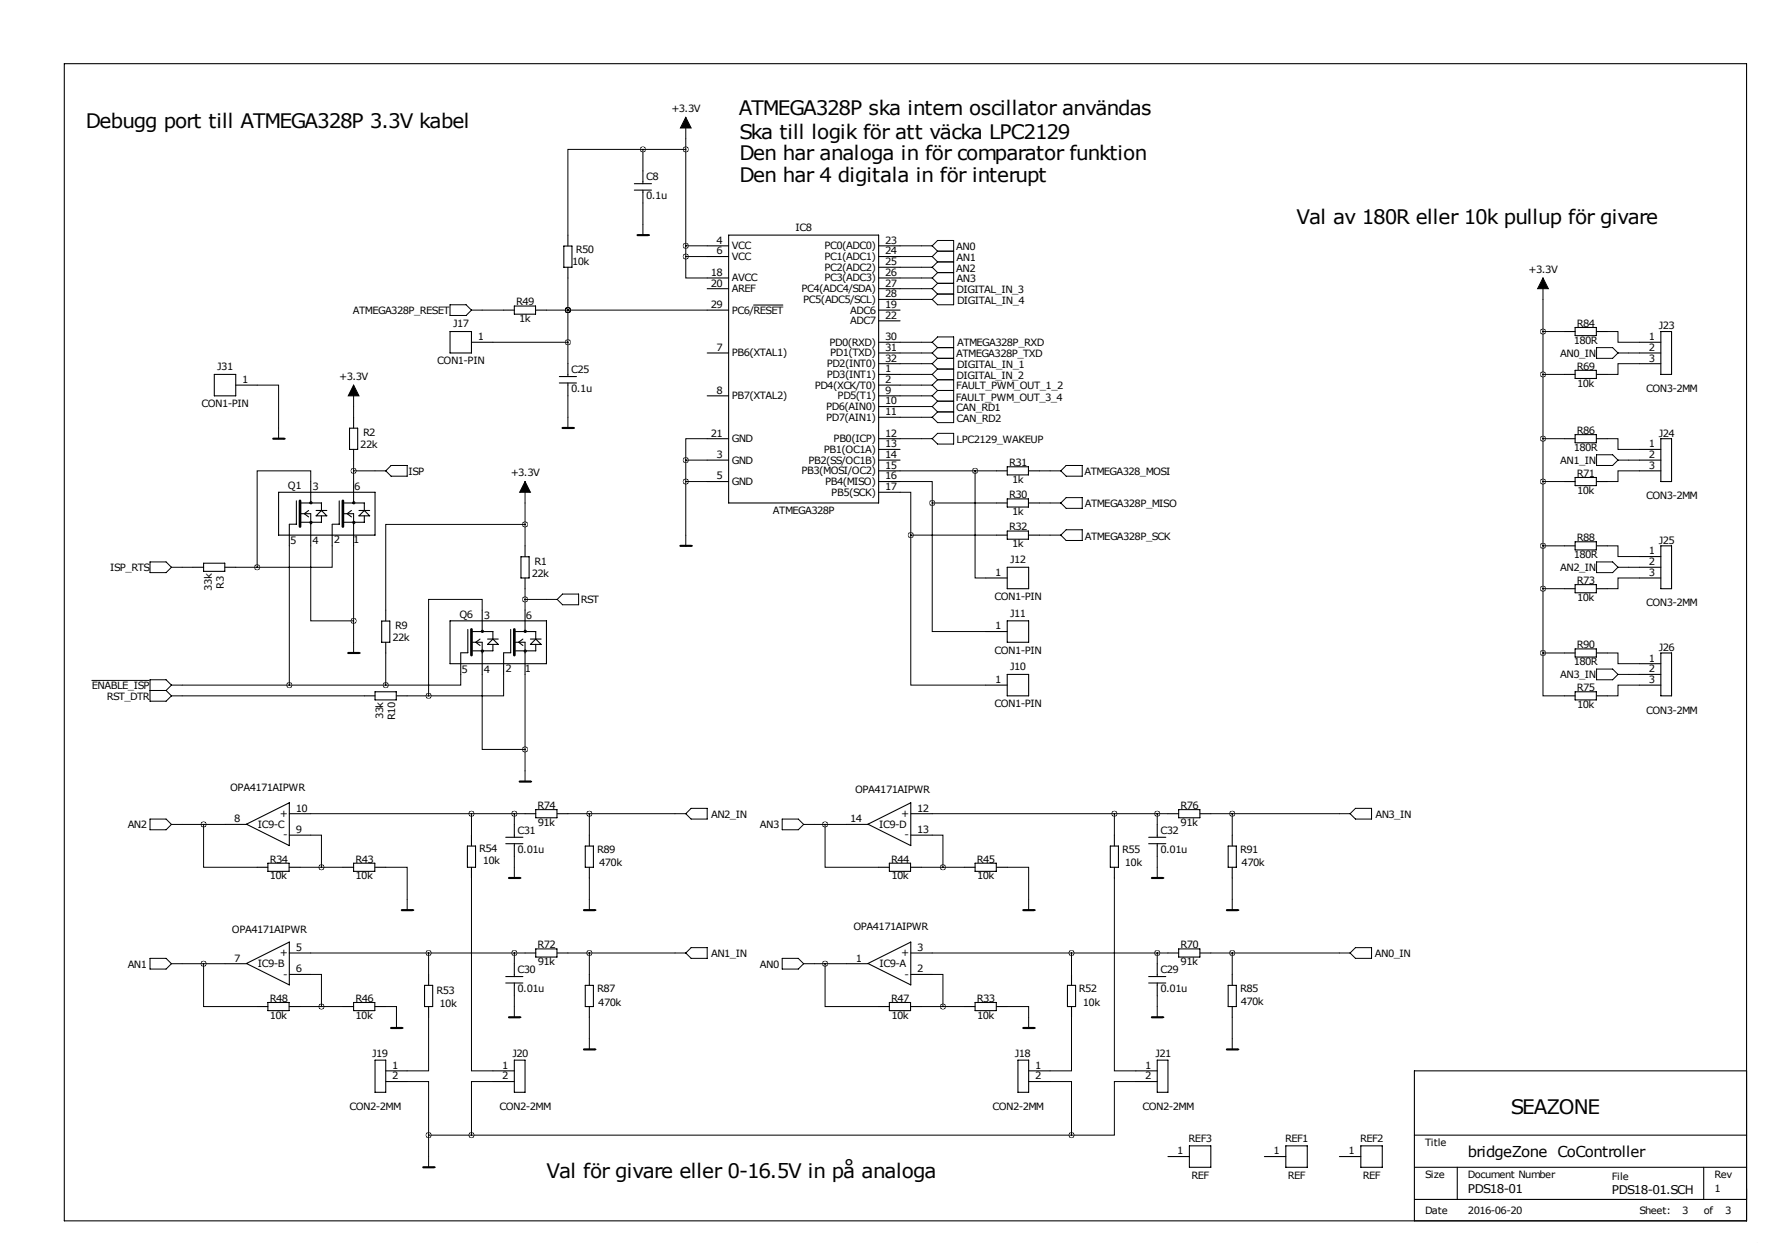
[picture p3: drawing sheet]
<svg xmlns="http://www.w3.org/2000/svg" width="419mm" height="297mm" viewBox="0 0 419 297" stroke-linecap="round" stroke-linejoin="round" font-family="sans-serif">
<g fill="none" stroke="#000" stroke-width=".25">
<path d="M15.2 15.1h398.8v274.3h-398.8zM133.7 58.3h1.9v5.1h-1.9zM134.6 55.7v2.6M150.4 43.5h4M150.4 45.1h4M152.4 40.5v3M152.4 45.1v3M167.6 58.3h5.1M172.7 55.7h35.6v63.5h-35.6zM208.3 58.3h5.1M106.7 78.6h5.1v5.1h-5.1zM119.4 73.5h2.5"/>
<path d="M121.9 72.6h5v1.9h-5zM127 73.5h2.5M134.6 63.4v2.5M167.6 60.8h5.1M167.6 65.9h5.1M167.6 68.4h5.1M167.6 73.5h5.1M178.6 72.3h7M208.3 60.8h5.1M208.3 65.9h5.1M208.3 68.4h5.1M208.3 73.5h5.1"/>
<path d="M208.3 63.4h5.1M208.3 71h5.1M208.3 76.1h5.1M370.8 78.6h2.6M373.4 77.6h5v2h-5zM378.5 78.6h2.5M393.7 78.6h2.5v10.2h-2.5zM50.8 88.8h5.1v5h-5.1zM55.9 91.3h5.1M83.8 98.9v2.6M111.8 81.1h5M132.6 89.3h4.1"/>
<path d="M132.6 90.8h4.1M134.6 86.2v3.1M134.6 90.8v3M167.6 83.7h5.1M167.6 93.8h5.1M208.3 83.7h5.1M208.3 93.8h5.1M208.3 81.1h5.1M208.3 86.2h5.1M208.3 88.8h5.1M208.3 91.3h5.1M208.3 96.4h5.1"/>
<path d="M208.3 98.9h5.1M370.8 88.8h2.6M373.4 87.8h5v1.9h-5zM378.5 88.8h2.5M388.6 83.7h5.1M388.6 81.1h5.1M388.6 86.2h5.1M66 116.7h22.9v10.2h-22.9zM70.3 118.7v5.6h-1.7M71.4 119.2h4.8v1.8M73.7 114.2v5M80.4 118.7v5.6h-1.7"/>
<path d="M81.5 119.2h4.9v1.8M82.9 101.5h1.9v5h-1.9zM83.8 106.5v2.6M83.8 114.2v5M167.6 104h5.1M167.6 109.1h5.1M167.6 114.2h5.1M208.3 104h5.1M208.3 109.1h5.1M208.3 114.2h5.1M208.3 106.5h5.1M208.3 111.6h5.1"/>
<path d="M208.3 116.7h5.1M236.2 119.2h2.6M236.2 111.6h2.6M238.8 110.7h5v1.9h-5zM238.8 118.3h5v1.9h-5zM243.8 119.2h2.6M243.8 111.6h2.6M370.8 104h2.6M370.8 114.2h2.6M373.4 103h5v2h-5zM373.4 113.2h5v1.9h-5zM378.5 104h2.5"/>
<path d="M378.5 114.2h2.5M388.6 109.1h5.1M388.6 106.5h5.1M388.6 111.6h5.1M393.7 104h2.5v10.2h-2.5zM45.7 134.5h2.6M48.3 133.5h5v1.9h-5zM53.3 134.5h2.6M68.6 124.3v5.1M71.4 121.8h2.3v7.6M73.2 121l-1.1 .8 1.1 .7M74.9 122.3l1.3-1.3 1.3 1.3z"/>
<path d="M74.9 121h2.6M76.2 122.3v1.5h-4.8M78.7 124.3v5.1M81.5 121.8h2.3v7.6M83.3 121l-1 .8 1 .7M85.1 121h2.5M86.4 121l1.2 1.3h-2.5zM86.4 122.3v1.5h-4.9M123.5 132h1.9v5h-1.9zM124.5 129.4v2.5M124.5 137v2.6M233.7 137h5.1"/>
<path d="M236.2 126.9h2.6M238.8 125.9h5v1.9h-5zM238.8 134.5h5v5.1h-5zM243.8 126.9h2.6M370.8 129.4h2.6M370.8 139.6h2.6M373.4 128.4h5v2h-5zM373.4 138.6h5v1.9h-5zM378.5 129.4h2.5M378.5 139.6h2.5M388.6 131.9h5.1M388.6 134.5h5.1"/>
<path d="M388.6 137h5.1M393.7 129.4h2.5v10.2h-2.5zM90.5 147.2h1.9v5.1h-1.9zM91.4 144.6v2.6M91.4 152.3v2.5M106.7 147.2h22.8v10.1h-22.8zM109.2 154.8v5.1M110.9 149.2v5.5h-1.7M112 152.3h2.3v7.6M112 149.7h4.8v1.8M113.8 151.5l-1 .8 1 .7M114.3 144.6v5.1"/>
<path d="M115.6 152.8l1.2-1.3 1.3 1.3zM115.6 151.5h2.5M116.8 152.8v1.5h-4.8M119.4 154.8v5.1M121.1 149.2v5.5h-1.7M122.2 149.7h4.8v1.8M122.2 152.3h2.3v7.6M124 151.5l-1.1 .8 1.1 .7M124.5 144.6v5.1M125.7 151.5h2.6M127 152.8v1.5h-4.8M127 151.5l1.3 1.3h-2.6z"/>
<path d="M233.7 149.7h5.1M238.8 147.2h5v5.1h-5zM238.8 159.9h5v5.1h-5zM370.8 154.8h2.6M373.4 153.8h5v2h-5zM378.5 154.8h2.5M388.6 157.3h5.1M388.6 159.9h5.1M393.7 154.8h2.5v10.2h-2.5zM86.4 165h2.5M88.9 164h5v1.9h-5zM94 165h2.5"/>
<path d="M233.7 162.4h5.1M370.8 165h2.6M373.4 164h5v1.9h-5zM378.5 165h2.5M388.6 162.4h5.1M53.3 195.4h5.1M58.4 195.4l10.2-5.1v10.2zM68.6 192.9h5.1M68.6 198h5.1M111.8 198v2.5M119.9 198.5h4.1M121.9 195.4v3.1"/>
<path d="M124.5 192.9h2.5M127 191.9h5v2h-5zM132.1 192.9h2.5M139.7 198v2.5M200.7 195.4h5M205.7 195.4l10.2-5.1v10.2zM215.9 192.9h5.1M215.9 198h5.1M264.2 198v2.5M272.3 198.5h4.1M274.3 195.4v3.1M276.9 192.9h2.5"/>
<path d="M279.4 191.9h5v2h-5zM284.5 192.9h2.5M292.1 198v2.5M61 205.6h2.5M63.5 204.6h5v2h-5zM68.6 205.6h2.5M81.3 205.6h2.5M83.8 204.6h5v2h-5zM88.9 205.6h2.5M110.8 200.6h1.9v5h-1.9zM111.8 205.6v2.5M119.9 200h4.1"/>
<path d="M121.9 200v3.1M138.7 200.6h2v5h-2zM139.7 205.6v2.5M208.3 205.6h2.5M210.8 204.6h5v2h-5zM215.9 205.6h2.5M228.6 205.6h2.5M231.1 204.6h5.1v2h-5.1zM236.2 205.6h2.6M263.2 200.6h1.9v5h-1.9zM264.2 205.6v2.5M272.3 200h4.1"/>
<path d="M274.3 200v3.1M291.1 200.6h2v5h-2zM292.1 205.6v2.5M53.3 228.5h5.1M58.4 228.4l10.2-5.1v10.2zM61 238.6h2.5M63.5 237.7h5v1.9h-5zM68.6 225.9h5.1M68.6 231h5.1M68.6 238.6h2.5M81.3 238.6h2.5M83.8 237.7h5v1.9h-5z"/>
<path d="M88.9 238.6h2.5M100.6 233.6h2v5h-2zM101.6 231v2.5M101.6 238.6v2.6M119.9 231.5h4.1M119.9 233h4.1M121.9 228.5v3M121.9 233v3.1M124.5 225.9h2.5M127 225h5v1.9h-5zM132.1 225.9h2.5M138.7 233.6h2v5h-2z"/>
<path d="M139.7 231v2.5M139.7 238.6v2.6M200.7 228.5h5M205.7 228.4l10.2-5.1v10.2zM208.3 238.6h2.5M210.8 237.7h5v1.9h-5zM215.9 225.9h5.1M215.9 231h5.1M215.9 238.6h2.5M228.6 238.6h2.5M231.1 237.7h5.1v1.9h-5.1zM236.2 238.6h2.6"/>
<path d="M253 233.6h2v5h-2zM254 231v2.5M254 238.6v2.6M272.3 231.5h4.1M272.3 233h4.1M274.3 228.5v3M274.3 233v3.1M276.9 225.9h2.5M279.4 225h5v1.9h-5zM284.5 225.9h2.5M291.1 233.6h2v5h-2zM292.1 231v2.5"/>
<path d="M292.1 238.6v2.6M88.9 251.3h2.5v7.6h-2.5zM91.4 253.9h5.1M91.4 256.4h5.1M116.8 253.9h5.1M116.8 256.4h5.1M121.9 251.3h2.6v7.6h-2.6zM241.3 251.3h2.5v7.6h-2.5zM243.8 253.9h5.1M243.8 256.4h5.1M269.2 253.9h5.1M269.2 256.4h5.1"/>
<path d="M274.3 251.3h2.6v7.6h-2.6zM414 253.9h-78.7v35.5M276.9 274.2h5M281.9 271.6h5.1v5.1h-5.1zM299.7 274.2h5.1M304.8 271.6h5.1v5.1h-5.1zM317.5 274.2h5.1M322.6 271.6h5.1v5.1h-5.1zM335.3 269.1h78.7M335.3 276.7h78.7M345.4 276.7v7.6M403.9 276.7v7.6"/>
<path d="M335.3 284.3h78.7"/>
<circle cx="73.7" cy="119.2" r=".25"/>
<circle cx="83.9" cy="119.2" r=".25"/>
<circle cx="73.7" cy="123.9" r=".25"/>
<circle cx="83.9" cy="123.9" r=".25"/>
<circle cx="114.4" cy="149.7" r=".25"/>
<circle cx="114.4" cy="154.3" r=".25"/>
<circle cx="124.5" cy="154.3" r=".25"/>
<circle cx="124.5" cy="149.7" r=".25"/>
</g>
<path d="M71.1 118.7v6.1M81.3 118.7v6.1M111.8 149.2v6.1M121.9 149.2v6.1" fill="none" stroke="#000" stroke-width=".63"/>
<g fill="none" stroke="#000" stroke-width=".24">
<path d="M152.4 35.4h-17.8v20.3M152.4 35.4v5.1M152.4 35.4h10.2M162.6 27.8v33M152.4 48.1v7.6M162.6 58.3h5M213.4 58.3h7.6M221 58.3l1.2 1.2M221 58.3l1.2-1.3h3.9v15.2h-3.9l-1.2-1.2M222.2 59.5h3.9M222.2 59.5l-1.2 1.3M106.7 72.2h3.8l1.3 1.3-1.3 1.3h-3.8z"/>
<path d="M111.8 73.5h7.6M129.5 73.5h38.1M134.6 73.5h.1M134.6 65.9v20.3M162.6 60.8v5.1h5M162.6 60.8h5M213.4 60.8h7.6M213.4 63.4h7.6M213.4 65.9h7.6M213.4 68.4h7.6M213.4 71h7.6M221 60.8l1.2 1.3"/>
<path d="M221 63.4l1.2 1.2M221 65.9l1.2 1.3M221 68.4l1.2 1.3M222.2 62.1h3.9M222.2 62.1l-1.2 1.3M222.2 64.6h3.9M222.2 67.2h3.9M222.2 64.6l-1.2 1.3M222.2 69.7h3.9M222.2 67.2l-1.2 1.2M222.2 69.7l-1.2 1.3M365.8 65.9v88.9"/>
<path d="M365.8 78.6h5M381 78.6h2.5v2.5h5.1M61 91.3h5v12.7M83.8 91.3v7.6M116.8 81.1h17.8M134.6 93.8v7.7M213.4 81.1h7.6M213.4 83.7h7.6M213.4 86.2h7.6M213.4 88.8h7.6M213.4 91.3h7.6M213.4 93.8h7.6"/>
<path d="M213.4 96.4h7.6M213.4 98.9h7.6M221 81.1l1.2-1.2h3.9v20.3h-3.9l-1.2-1.3M221 81.1l1.2 1.3M221 83.7l1.2 1.2M221 86.2l1.2 1.3M221 88.8l1.2 1.2M221 91.3l1.2 1.3M221 93.8l1.2 1.3M221 96.4l1.2 1.2M222.2 82.4h3.9M222.2 84.9h3.9"/>
<path d="M222.2 82.4l-1.2 1.3M222.2 87.5h3.9M222.2 84.9l-1.2 1.3M222.2 90h3.9M222.2 87.5l-1.2 1.3M222.2 92.6h3.9M222.2 90l-1.2 1.3M222.2 95.1h3.9M222.2 92.6l-1.2 1.2M222.2 97.6h3.9M222.2 95.1l-1.2 1.3M222.2 97.6l-1.2 1.3"/>
<path d="M365.8 88.8h5M378.5 82.4h3.8l1.2 1.3-1.2 1.2h-3.8zM383.5 83.7h5.1M388.6 86.2h-5.1v2.6h-2.5M73.7 114.2v-2.6h-12.7v22.9M83.8 111.6h7.6M83.8 109.1v5.1M92.7 110.3h3.8v2.6h-3.8l-1.3-1.3zM124.5 114.2v15.2M162.6 109.1v20.3M162.6 109.1h5M162.6 114.2h5"/>
<path d="M167.6 104h-5v5.1M213.4 114.2h7.6v5M213.4 116.7h2.5v10.2M213.4 111.6h22.8M213.4 104h7.6M221 119.2v30.5h12.7M221 104l1.2-1.3h3.9v2.6h-3.9zM221 119.2h15.2M231.1 111.6v25.4h2.6M246.4 119.2h5.1M246.4 111.6h5.1M251.5 111.6l1.2-1.3h3.8v2.6h-3.8z"/>
<path d="M251.5 119.2l1.2-1.2h3.8v2.5h-3.8zM365.8 104h5M365.8 114.2h5M378.5 107.8h3.8l1.2 1.3-1.2 1.2h-3.8zM381 104h2.5v2.5h5.1M383.5 109.1h5.1M388.6 111.6h-5.1v2.6h-2.5M35.6 133.2h3.8l1.2 1.3-1.2 1.2h-3.8zM40.6 134.5h5.1M55.9 134.5h5.1M68.6 129.4v33M73.7 129.4v17.8h10.1"/>
<path d="M78.7 129.4v5.1h-17.7M83.8 129.4v25.4M124.5 124.3h-33.1v20.3M124.5 139.6v5M215.9 126.9v35.5h17.8M215.9 126.9h20.3M246.4 126.9h5.1M251.5 126.9l1.2-1.3h3.8v2.5h-3.8zM365.8 129.4h5M365.8 139.6h5M378.5 133.2h3.8l1.2 1.3-1.2 1.2h-3.8zM381 129.4h2.5v2.5h5.1"/>
<path d="M383.5 134.5h5.1M388.6 137h-5.1v2.6h-2.5M91.4 154.8v7.6M109.2 159.9v2.5h-17.8M114.3 159.9v17.8h10.2M114.3 144.6v-2.5h-12.7v22.9M119.4 159.9v5.1h-17.8M124.5 159.9v25.4M124.5 142.1h7.6M132.1 142.1l1.2-1.3h3.9v2.6h-3.9zM365.8 154.8v10.2h5M365.8 154.8h5"/>
<path d="M378.5 158.6h3.8l1.2 1.3-1.2 1.2h-3.8zM381 154.8h2.5v2.5h5.1M383.5 159.9h5.1M21.8 161.3h13.6M35.6 163.7h3.8M39.4 163.7l1.2 1.3M40.6 162.4l-1.2-1.3h-3.8v5.1h3.8l1.2-1.2M40.6 162.4l-1.2 1.3M40.6 165h45.8M40.6 162.4h50.8M96.5 165h5.1M388.6 162.4h-5.1v2.6h-2.5"/>
<path d="M35.6 194.2h3.8l1.2 1.2-1.2 1.3h-3.8zM40.6 195.4h12.7M48.3 195.4v10.2h12.7M73.7 198h2.5v7.6M73.7 192.9h50.8M111.8 192.9v5.1M121.9 192.9v2.5M134.6 192.9h28M139.7 192.9v5.1M162.6 192.9l1.2-1.3h3.8v2.6h-3.8zM185.4 194.2h3.8l1.3 1.2-1.3 1.3h-3.8zM190.5 195.4h10.2"/>
<path d="M195.6 195.4v10.2h12.7M221 198h2.5v7.6M221 192.9h55.9M264.2 192.9v5.1M274.3 192.9v2.5M287 192.9h33M292.1 192.9v5.1M321.3 191.6h3.8v2.6h-3.8l-1.3-1.3zM71.1 205.6h10.2M91.4 205.6h5.1v10.2M111.8 208.1v45.8h5M121.9 203.1v5"/>
<path d="M139.7 208.1v7.7M218.4 205.6h10.2M238.8 205.6h5v10.2M264.2 208.1v45.8h5M274.3 203.1v5M292.1 208.1v7.7M35.6 227.2h3.8l1.2 1.3-1.2 1.2h-3.8zM40.6 228.5h12.7M48.3 228.5v10.1h12.7M71.1 238.6h10.2M73.7 231h2.5v7.6M73.7 225.9h50.8"/>
<path d="M91.4 238.6h2.6v5.1M101.6 225.9v5.1M121.9 225.9v2.6M121.9 236.1v5.1M134.6 225.9h28M139.7 225.9v5.1M162.6 225.9l1.2-1.3h3.8v2.6h-3.8zM185.4 227.2h3.8l1.3 1.3-1.3 1.2h-3.8zM190.5 228.5h10.2M195.6 228.5v10.1h12.7M218.4 238.6h10.2M221 231h2.5v7.6"/>
<path d="M221 225.9h55.9M238.8 238.6h5v5.1M254 225.9v5.1M274.3 225.9v2.6M274.3 236.1v5.1M287 225.9h33M292.1 225.9v5.1M321.3 224.6h3.8v2.6h-3.8l-1.3-1.3zM96.5 256.4h5.1v12.7M101.6 241.2v12.7h-5.1M116.8 256.4h-5v12.7M139.7 241.2v7.6"/>
<path d="M248.9 256.4h5.1v12.7M254 241.2v12.7h-5.1M269.2 256.4h-5v12.7h-10.2M292.1 241.2v7.6M101.6 269.1v7.6M101.6 269.1h152.4"/>
</g>
<g fill="none" stroke="#000" stroke-width=".51">
<path d="M151.1 55.7h2.6M64.8 104h2.5M133.3 101.5h2.6M161.3 129.4h2.5M82.5 154.8h2.6M123.2 185.3h2.5M95.2 215.8h2.6M120.6 208.1h2.6M138.4 215.8h2.6M242.6 215.8h2.5M273 208.1h2.6M290.8 215.8h2.6"/>
<path d="M92.7 243.7h2.5M120.6 241.2h2.6M138.4 248.8h2.6M242.6 243.7h2.5M273 241.2h2.6M290.8 248.8h2.6M100.3 276.7h2.6"/>
</g>
<g fill="#000">
<circle cx="153.7" cy="55.7" r=".19"/>
<circle cx="67.3" cy="104" r=".19"/>
<circle cx="135.9" cy="101.5" r=".19"/>
<circle cx="163.8" cy="129.4" r=".19"/>
<circle cx="85.1" cy="154.8" r=".19"/>
<circle cx="125.7" cy="185.3" r=".19"/>
<circle cx="97.8" cy="215.8" r=".19"/>
<circle cx="123.2" cy="208.1" r=".19"/>
<circle cx="141" cy="215.8" r=".19"/>
<circle cx="245.1" cy="215.8" r=".19"/>
<circle cx="275.6" cy="208.1" r=".19"/>
<circle cx="293.4" cy="215.8" r=".19"/>
<circle cx="95.3" cy="243.7" r=".19"/>
<circle cx="123.2" cy="241.2" r=".19"/>
<circle cx="141" cy="248.8" r=".19"/>
<circle cx="245.1" cy="243.7" r=".19"/>
<circle cx="275.6" cy="241.2" r=".19"/>
<circle cx="293.4" cy="248.8" r=".19"/>
<circle cx="102.9" cy="276.7" r=".19"/>
</g>
<path d="M162.6 27.8l1.2 2.5h-2.5zM365.8 65.9l1.2 2.5h-2.5zM83.8 91.3l1.3 2.5h-2.6zM124.5 114.2l1.2 2.5h-2.5z" fill="#000" stroke="#000" stroke-width=".24"/>
<path d="M223.5 238.6a.05 .05 0 0 0 .1 0 .05 .05 0 0 0-.1 0zM223.5 205.6a.05 .05 0 0 0 .1 0 .05 .05 0 0 0-.1 0zM195.5 228.5a.05 .05 0 0 0 .1 0 .05 .05 0 0 0-.1 0zM48.2 228.5a.05 .05 0 0 0 .1 0 .05 .05 0 0 0-.1 0zM48.2 195.4a.05 .05 0 0 0 .1 0 .05 .05 0 0 0-.1 0zM195.5 195.4a.05 .05 0 0 0 .1 0 .05 .05 0 0 0-.1 0zM121.9 192.9a.05 .05 0 0 0 .1 0 .05 .05 0 0 0-.1 0zM111.7 192.9a.05 .05 0 0 0 .1 0 .05 .05 0 0 0-.1 0zM121.9 225.9a.05 .05 0 0 0 .1 0 .05 .05 0 0 0-.1 0zM274.3 192.9a.05 .05 0 0 0 .1 0 .05 .05 0 0 0-.1 0zM264.1 192.9a.05 .05 0 0 0 .1 0 .05 .05 0 0 0-.1 0zM274.3 225.9a.05 .05 0 0 0 .1 0 .05 .05 0 0 0-.1 0zM162.5 58.3a.05 .05 0 0 0 .1 0 .05 .05 0 0 0-.1 0zM162.5 60.8a.05 .05 0 0 0 .1 0 .05 .05 0 0 0-.1 0zM162.5 109.1a.05 .05 0 0 0 .1 0 .05 .05 0 0 0-.1 0zM162.5 114.2a.05 .05 0 0 0 .1 0 .05 .05 0 0 0-.1 0zM162.5 35.4a.05 .05 0 0 0 .1 0 .05 .05 0 0 0-.1 0zM111.7 269.1a.05 .05 0 0 0 .1 0 .05 .05 0 0 0-.1 0zM365.7 78.6a.05 .05 0 0 0 .1 0 .05 .05 0 0 0-.1 0zM365.7 88.8a.05 .05 0 0 0 .1 0 .05 .05 0 0 0-.1 0zM365.7 104a.05 .05 0 0 0 .1 0 .05 .05 0 0 0-.1 0zM365.7 114.2a.05 .05 0 0 0 .1 0 .05 .05 0 0 0-.1 0zM365.7 129.4a.05 .05 0 0 0 .1 0 .05 .05 0 0 0-.1 0zM365.7 139.6a.05 .05 0 0 0 .1 0 .05 .05 0 0 0-.1 0zM365.7 154.8a.05 .05 0 0 0 .1 0 .05 .05 0 0 0-.1 0zM231.1 111.6a.05 .05 0 0 0 .1 0 .05 .05 0 0 0-.1 0zM220.9 119.2a.05 .05 0 0 0 .1 0 .05 .05 0 0 0-.1 0zM134.6 73.5a.05 .05 0 0 0 .1 0 .05 .05 0 0 0-.1 0zM134.6 73.5a.05 .05 0 0 0 .1 0 .05 .05 0 0 0-.1 0zM83.8 111.6a.05 .05 0 0 0 .1 0 .05 .05 0 0 0-.1 0zM83.8 147.2a.05 .05 0 0 0 .1 0 .05 .05 0 0 0-.1 0zM60.9 134.5a.05 .05 0 0 0 .1 0 .05 .05 0 0 0-.1 0zM124.4 142.1a.05 .05 0 0 0 .1 0 .05 .05 0 0 0-.1 0zM124.4 177.7a.05 .05 0 0 0 .1 0 .05 .05 0 0 0-.1 0zM91.4 162.4a.05 .05 0 0 0 .1 0 .05 .05 0 0 0-.1 0zM124.4 124.3a.05 .05 0 0 0 .1 0 .05 .05 0 0 0-.1 0zM68.5 162.4a.05 .05 0 0 0 .1 0 .05 .05 0 0 0-.1 0zM134.6 81.1a.05 .05 0 0 0 .1 0 .05 .05 0 0 0-.1 0z" fill="#000" stroke="#000" stroke-width="1.3"/>
<g font-size="4.7">
<text x="175.2" y="27.2">ATMEGA328P ska intern oscillator användas</text>
<text x="20.3" y="30.3">Debugg port till ATMEGA328P 3.3V kabel</text>
<text x="175.3" y="32.9">Ska till logik för att väcka LPC2129</text>
<text x="175.3" y="38">Den har analoga in för comparator funktion</text>
<text x="175.3" y="43">Den har 4 digitala in för interupt</text>
<text x="307.3" y="53.2">Val av 180R eller 10k pullup för givare</text>
<text x="358.1" y="264">SEAZONE</text>
<text x="129.5" y="279.3">Val för givare eller 0-16.5V in på analoga</text>
</g>
<text font-size="3.6" x="348" y="274.2">bridgeZone CoController</text>
<g font-size="2.8">
<text x="348" y="282.8">PDS18-01</text>
<text x="382.1" y="283">PDS18-01.SCH</text>
</g>
<g font-size="2.4">
<text x="159.2" y="26.5">+3.3V</text>
<text x="153.2" y="42.8">C8</text>
<text x="153.2" y="47.2">0.1u</text>
<text x="136.5" y="59.9">R50</text>
<text x="169.8" y="57.8">4</text>
<text x="173.5" y="59.1">VCC</text>
<text x="188.6" y="54.7">IC8</text>
<text x="195.4" y="59.1">PC0(ADC0)</text>
<text x="209.8" y="57.8">23</text>
<text x="226.7" y="59.2">AN0</text>
<text x="135.6" y="62.9">10k</text>
<text x="168.5" y="65.4">18</text>
<text x="169.8" y="60.3">6</text>
<text x="173.5" y="61.6">VCC</text>
<text x="195.4" y="61.6">PC1(ADC1)</text>
<text x="195.4" y="64.2">PC2(ADC2)</text>
<text x="209.8" y="60.3">24</text>
<text x="209.8" y="62.9">25</text>
<text x="209.8" y="65.4">26</text>
<text x="226.7" y="64.4">AN2</text>
<text x="226.8" y="61.8">AN1</text>
<text x="362.4" y="64.6">+3.3V</text>
<text x="168.5" y="67.9">20</text>
<text x="173.5" y="66.7">AVCC</text>
<text x="173.5" y="69.3">AREF</text>
<text x="190" y="69.3">PC4(ADC4/SDA)</text>
<text x="190.4" y="71.8">PC5(ADC5/SCL)</text>
<text x="195.4" y="66.7">PC3(ADC3)</text>
<text x="209.8" y="67.9">27</text>
<text x="209.8" y="70.5">28</text>
<text x="226.8" y="66.8">AN3</text>
<text x="226.8" y="69.4">DIGITAL_IN_3</text>
<text x="226.9" y="72">DIGITAL_IN_4</text>
<text x="83.7" y="74.4">ATMEGA328P_RESET</text>
<text x="107.4" y="77.6">J17</text>
<text x="122.4" y="72.4">R49</text>
<text x="123.1" y="76.4">1k</text>
<text x="168.5" y="73">29</text>
<text x="173.5" y="74.3">PC6/RESET</text>
<text x="201.5" y="74.3">ADC6</text>
<text x="201.5" y="76.9">ADC7</text>
<text x="209.8" y="73">19</text>
<text x="209.8" y="75.6">22</text>
<text x="373.8" y="77.5">R84</text>
<text x="113.3" y="80.6">1</text>
<text x="169.8" y="83.2">7</text>
<text x="196.7" y="82">PD0(RXD)</text>
<text x="209.8" y="80.6">30</text>
<text x="209.8" y="83.2">31</text>
<text x="226.9" y="82">ATMEGA328P_RXD</text>
<text x="373" y="81.5">180R</text>
<text x="390.8" y="80.6">1</text>
<text x="390.8" y="83.2">2</text>
<text x="393.2" y="78.1">J23</text>
<text x="51.5" y="87.7">J31</text>
<text x="103.7" y="86.4">CON1-PIN</text>
<text x="135.4" y="88.5">C25</text>
<text x="173.5" y="84.5">PB6(XTAL1)</text>
<text x="196" y="87">PD2(INT0)</text>
<text x="196" y="89.6">PD3(INT1)</text>
<text x="196.8" y="84.5">PD1(TXD)</text>
<text x="209.8" y="85.7">32</text>
<text x="209.8" y="88.3">1</text>
<text x="226.7" y="84.7">ATMEGA328P_TXD</text>
<text x="226.8" y="89.8">DIGITAL_IN_2</text>
<text x="226.9" y="87.2">DIGITAL_IN_1</text>
<text x="369.8" y="84.6">AN0_IN</text>
<text x="373.8" y="87.6">R69</text>
<text x="390.8" y="85.7">3</text>
<text x="57.4" y="90.8">1</text>
<text x="80.4" y="90">+3.3V</text>
<text x="135.4" y="93">0.1u</text>
<text x="169.8" y="93.3">8</text>
<text x="173.5" y="94.7">PB7(XTAL2)</text>
<text x="193.1" y="92.1">PD4(XCK/T0)</text>
<text x="198.6" y="94.7">PD5(T1)</text>
<text x="209.8" y="90.8">2</text>
<text x="209.8" y="93.3">9</text>
<text x="209.8" y="95.9">10</text>
<text x="226.6" y="95">FAULT_PWM_OUT_3_4</text>
<text x="226.7" y="92.3">FAULT_PWM_OUT_1_2</text>
<text x="373.8" y="91.6">10k</text>
<text x="390.2" y="93">CON3-2MM</text>
<text x="47.8" y="96.5">CON1-PIN</text>
<text x="195.8" y="97.2">PD6(AIN0)</text>
<text x="195.8" y="99.7">PD7(AIN1)</text>
<text x="209.8" y="98.4">11</text>
<text x="226.7" y="97.5">CAN_RD1</text>
<text x="226.8" y="100.1">CAN_RD2</text>
<text x="85.4" y="106.2">22k</text>
<text x="86.1" y="103.4">R2</text>
<text x="168.5" y="103.5">21</text>
<text x="173.5" y="104.8">GND</text>
<text x="195.3" y="107.4">PB1(OC1A)</text>
<text x="197.6" y="104.8">PB0(ICP)</text>
<text x="209.8" y="103.5">12</text>
<text x="209.8" y="106">13</text>
<text x="226.8" y="105.1">LPC2129_WAKEUP</text>
<text x="373" y="106.9">180R</text>
<text x="373.8" y="102.9">R86</text>
<text x="390.8" y="106">1</text>
<text x="393.2" y="103.5">J24</text>
<text x="96.8" y="112.5">ISP</text>
<text x="121.1" y="112.9">+3.3V</text>
<text x="169.8" y="108.6">3</text>
<text x="169.8" y="113.7">5</text>
<text x="173.5" y="109.9">GND</text>
<text x="190" y="112.4">PB3(MOSI/OC2)</text>
<text x="191.6" y="109.9">PB2(SS/OC1B)</text>
<text x="209.8" y="108.6">14</text>
<text x="209.8" y="111.1">15</text>
<text x="209.8" y="113.7">16</text>
<text x="239.2" y="110.5">R31</text>
<text x="257" y="112.6">ATMEGA328_MOSI</text>
<text x="369.8" y="110">AN1_IN</text>
<text x="373.8" y="113">R71</text>
<text x="390.8" y="108.6">2</text>
<text x="390.8" y="111.1">3</text>
<text x="68.2" y="115.9">Q1</text>
<text x="74.1" y="116.2">3</text>
<text x="84" y="116.2">6</text>
<text x="173.5" y="115">GND</text>
<text x="195.6" y="115">PB4(MISO)</text>
<text x="197.1" y="117.5">PB5(SCK)</text>
<text x="209.8" y="116.2">17</text>
<text x="239.2" y="118.1">R30</text>
<text x="239.9" y="114.5">1k</text>
<text x="373.8" y="117">10k</text>
<text x="390.2" y="118.4">CON3-2MM</text>
<text x="183.2" y="121.9">ATMEGA328P</text>
<text x="239.2" y="125.7">R32</text>
<text x="239.9" y="122.1">1k</text>
<text x="257.1" y="120.3">ATMEGA328P_MISO</text>
<text x="68.7" y="129">5</text>
<text x="74.1" y="129">4</text>
<text x="79.2" y="128.8">2</text>
<text x="83.7" y="128.8">1</text>
<text x="239.9" y="129.7">1k</text>
<text x="257.1" y="128">ATMEGA328P_SCK</text>
<text x="373.8" y="128.3">R88</text>
<text x="390.8" y="131.4">1</text>
<text x="393.2" y="128.9">J25</text>
<text x="26.1" y="135.4">ISP_RTS</text>
<text x="126" y="136.7">22k</text>
<text x="126.7" y="133.9">R1</text>
<text x="235.9" y="136.5">1</text>
<text x="239.5" y="133.5">J12</text>
<text x="369.8" y="135.4">AN2_IN</text>
<text x="373" y="132.3">180R</text>
<text x="390.8" y="134">2</text>
<text x="390.8" y="136.5">3</text>
<text x="50.2" y="140" transform="rotate(-90 50.2 140)">33k</text>
<text x="53" y="139.6" transform="rotate(-90 53 139.6)">R3</text>
<text x="137.7" y="143">RST</text>
<text x="235.7" y="142.2">CON1-PIN</text>
<text x="373.8" y="138.4">R73</text>
<text x="373.8" y="142.4">10k</text>
<text x="390.2" y="143.8">CON3-2MM</text>
<text x="93.7" y="149.1">R9</text>
<text x="108.9" y="146.4">Q6</text>
<text x="114.7" y="146.7">3</text>
<text x="124.6" y="146.7">6</text>
<text x="235.9" y="149.2">1</text>
<text x="239.5" y="146.2">J11</text>
<text x="93" y="152">22k</text>
<text x="235.7" y="154.9">CON1-PIN</text>
<text x="373.8" y="153.7">R90</text>
<text x="393.2" y="154.3">J26</text>
<text x="109.4" y="159.5">5</text>
<text x="114.7" y="159.5">4</text>
<text x="119.8" y="159.3">2</text>
<text x="124.4" y="159.3">1</text>
<text x="235.9" y="161.9">1</text>
<text x="239.5" y="158.9">J10</text>
<text x="369.8" y="160.8">AN3_IN</text>
<text x="373" y="157.7">180R</text>
<text x="390.8" y="156.8">1</text>
<text x="390.8" y="159.4">2</text>
<text x="390.8" y="161.9">3</text>
<text x="21.8" y="163.3">ENABLE_ISP</text>
<text x="25.3" y="165.9">RST_DTR</text>
<text x="235.7" y="167.6">CON1-PIN</text>
<text x="373.8" y="163.8">R75</text>
<text x="373.8" y="167.8">10k</text>
<text x="90.9" y="170.5" transform="rotate(-90 90.9 170.5)">33k</text>
<text x="93.7" y="170.7" transform="rotate(-90 93.7 170.7)">R10</text>
<text x="390.2" y="169.2">CON3-2MM</text>
<text x="54.6" y="187.4">OPA4171AIPWR</text>
<text x="127.4" y="191.8">R74</text>
<text x="202.7" y="188">OPA4171AIPWR</text>
<text x="279.8" y="191.8">R76</text>
<text x="30.3" y="196.4">AN2</text>
<text x="55.5" y="194.9">8</text>
<text x="61.1" y="196.2">IC9-C</text>
<text x="66.3" y="193.7">+</text>
<text x="70.1" y="192.4">10</text>
<text x="70.1" y="197.5">9</text>
<text x="122.7" y="197.7">C31</text>
<text x="127.5" y="195.8">91k</text>
<text x="168.6" y="193.8">AN2_IN</text>
<text x="180.1" y="196.4">AN3</text>
<text x="201.5" y="194.9">14</text>
<text x="208.4" y="196.2">IC9-D</text>
<text x="213.6" y="193.7">+</text>
<text x="217.4" y="192.4">12</text>
<text x="217.4" y="197.5">13</text>
<text x="275.1" y="197.7">C32</text>
<text x="279.9" y="195.8">91k</text>
<text x="326" y="193.9">AN3_IN</text>
<text x="67.1" y="198.7">-</text>
<text x="113.6" y="202">R54</text>
<text x="122.7" y="202.2">0.01u</text>
<text x="141.6" y="202.2">R89</text>
<text x="214.4" y="198.7">-</text>
<text x="266" y="202.3">R55</text>
<text x="275.1" y="202.2">0.01u</text>
<text x="294" y="202.2">R91</text>
<text x="63.9" y="204.5">R34</text>
<text x="64" y="208.5">10k</text>
<text x="84.3" y="204.5">R43</text>
<text x="84.3" y="208.5">10k</text>
<text x="114.5" y="204.9">10k</text>
<text x="142" y="205.2">470k</text>
<text x="211.3" y="204.5">R44</text>
<text x="211.3" y="208.5">10k</text>
<text x="231.6" y="204.5">R45</text>
<text x="231.6" y="208.5">10k</text>
<text x="266.7" y="205.4">10k</text>
<text x="294.3" y="205.4">470k</text>
<text x="55" y="221.1">OPA4171AIPWR</text>
<text x="202.3" y="220.4">OPA4171AIPWR</text>
<text x="55.5" y="228">7</text>
<text x="66.3" y="226.7">+</text>
<text x="70.1" y="225.4">5</text>
<text x="127.4" y="224.8">R72</text>
<text x="168.6" y="226.8">AN1_IN</text>
<text x="202.9" y="228">1</text>
<text x="213.6" y="226.7">+</text>
<text x="217.4" y="225.4">3</text>
<text x="279.8" y="224.8">R70</text>
<text x="325.9" y="226.8">AN0_IN</text>
<text x="30.3" y="229.4">AN1</text>
<text x="61.1" y="229.2">IC9-B</text>
<text x="67.1" y="231.8">-</text>
<text x="70.1" y="230.5">6</text>
<text x="122.7" y="230.7">C30</text>
<text x="127.5" y="228.8">91k</text>
<text x="180.1" y="229.4">AN0</text>
<text x="208.5" y="229.2">IC9-A</text>
<text x="214.4" y="231.8">-</text>
<text x="217.4" y="230.5">2</text>
<text x="275.1" y="230.7">C29</text>
<text x="279.9" y="228.8">91k</text>
<text x="63.9" y="237.5">R48</text>
<text x="84.3" y="237.5">R46</text>
<text x="103.5" y="235.6">R53</text>
<text x="104.2" y="238.7">10k</text>
<text x="122.7" y="235.2">0.01u</text>
<text x="141.6" y="235.2">R87</text>
<text x="141.8" y="238.5">470k</text>
<text x="211.3" y="237.5">R47</text>
<text x="231.6" y="237.5">R33</text>
<text x="255.8" y="235.1">R52</text>
<text x="256.7" y="238.4">10k</text>
<text x="275.1" y="235.2">0.01u</text>
<text x="294" y="235.2">R85</text>
<text x="294.1" y="238.2">470k</text>
<text x="64" y="241.5">10k</text>
<text x="84.3" y="241.5">10k</text>
<text x="211.3" y="241.5">10k</text>
<text x="231.6" y="241.5">10k</text>
<text x="88.2" y="250.5">J19</text>
<text x="121.5" y="250.5">J20</text>
<text x="240.6" y="250.5">J18</text>
<text x="273.9" y="250.5">J21</text>
<text x="93" y="255.9">2</text>
<text x="93" y="253.4">1</text>
<text x="119" y="255.9">2</text>
<text x="119" y="253.4">1</text>
<text x="245.4" y="255.9">2</text>
<text x="245.4" y="253.4">1</text>
<text x="271.4" y="255.9">2</text>
<text x="271.4" y="253.4">1</text>
<text x="82.9" y="263.1">CON2-2MM</text>
<text x="118.4" y="263.1">CON2-2MM</text>
<text x="235.3" y="263.1">CON2-2MM</text>
<text x="270.8" y="263.1">CON2-2MM</text>
<text x="279.1" y="273.7">1</text>
<text x="281.8" y="270.6">REF3</text>
<text x="301.9" y="273.7">1</text>
<text x="304.6" y="270.6">REF1</text>
<text x="319.7" y="273.7">1</text>
<text x="322.4" y="270.6">REF2</text>
<text x="337.8" y="271.6">Title</text>
<text x="282.4" y="279.4">REF</text>
<text x="305.3" y="279.4">REF</text>
<text x="323.1" y="279.4">REF</text>
<text x="337.8" y="279.3">Size</text>
<text x="348" y="279.3">Document Number</text>
<text x="382.1" y="279.8">File</text>
<text x="406.4" y="279.3">Rev</text>
<text x="337.8" y="287.7">Date</text>
<text x="348" y="287.7">2016-06-20</text>
<text x="388.6" y="287.7">Sheet:</text>
<text x="398.8" y="287.7">3</text>
<text x="403.9" y="287.7">of</text>
<text x="406.4" y="282.6">1</text>
<text x="408.9" y="287.7">3</text>
</g>
</svg>
